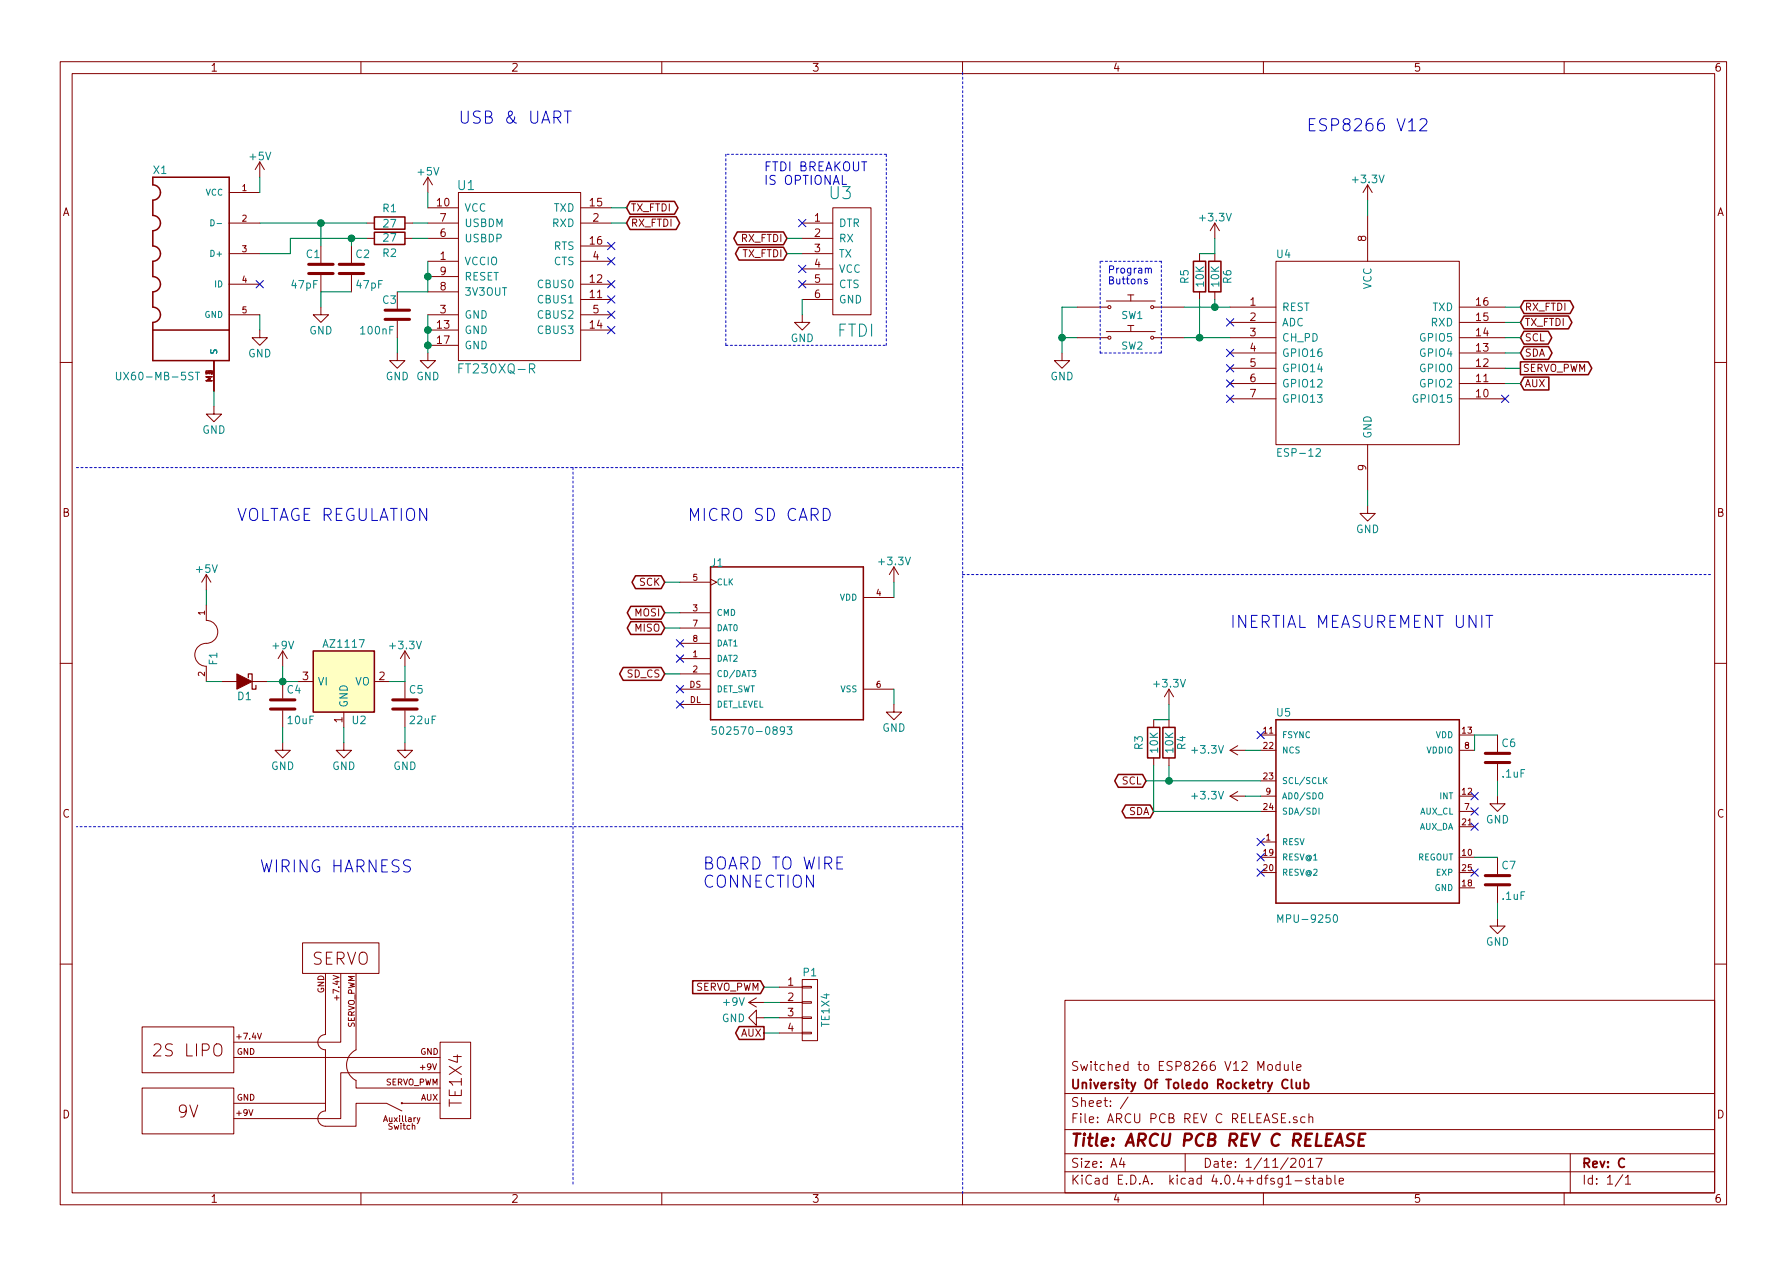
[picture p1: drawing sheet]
<svg xmlns="http://www.w3.org/2000/svg" width="297mm" height="210mm" viewBox="0 0 297 210" stroke-linecap="round" stroke-linejoin="round" font-family="sans-serif">
<g fill="none" stroke="#840000" stroke-width=".17">
<path d="M10 10.3h277v189.9h-277zM12 12.2h273v186.1h-273zM60 10.3v1.9M110 10.3v1.9M160 10.3v1.9M210 10.3v1.9M260 10.3v1.9M38.1 37.1h5.1M38.1 32h5.1M43.2 26.9l-.8 1.3M43.2 26.9v2.6M43.2 26.9l.7 1.3"/>
<path d="M61 39.6h1.2M61 37.1h1.2M67.3 39.6h1.3M67.3 37.1h1.3M71.1 39.6h5.1M71.1 37.1h5.1M71.1 34.5h5.1M71.1 29.5l-.7 1.2M71.1 29.5v2.5M71.1 29.5l.8 1.2M76.2 32h20.3v27.9h-20.3zM96.5 37.1h5.1"/>
<path d="M96.5 34.5h5.1M133.3 39.6h5.1M133.3 37.1h5.1M138.4 34.5h6.4v17.8h-6.4zM201.9 37.1v2.5M201.9 37.1l-.7 1.2M201.9 37.1l.8 1.2M227.3 30.7v2.6M227.3 35.8v7.6M227.3 30.7l-.7 1.3M227.3 30.7l.8 1.3M35.6 59.9v5.1"/>
<path d="M38.1 52.3h5.1M38.1 47.2h5.1M38.1 42.2h5.1M43.2 54.9v1.2h1.2l-1.2 1.3-1.3-1.3h1.3M53.3 51v1.3h1.3l-1.3 1.3-1.2-1.3h1.2M53.3 40.9v2.8M53.3 45.7v2.8M58.4 40.9v2.8M58.4 45.7v2.8M66 58.7v1.2h1.3l-1.3 1.3-1.2-1.3h1.2M66 48.5v2.8M66 53.3v2.8"/>
<path d="M71.1 58.7v1.2h1.3l-1.3 1.3-1.3-1.3h1.3M71.1 43.4h5.1M71.1 52.3h5.1M71.1 48.5h5.1M71.1 46h5.1M71.1 54.9h5.1M71.1 57.4h5.1M96.5 43.4h5.1M96.5 52.3h5.1M96.5 49.8h5.1M96.5 47.2h5.1M96.5 54.9h5.1"/>
<path d="M96.5 40.9h5.1M133.3 52.3v1.3h1.3l-1.3 1.3-1.2-1.3h1.2M133.3 49.8h5.1M133.3 47.2h5.1M133.3 42.2h5.1M133.3 44.7h5.1M176.5 58.7v1.2h1.3l-1.3 1.3-1.2-1.3h1.2M179.1 51h5M179.1 56.1h5M183.9 50h8.1M183.9 55.1h8.1M187.5 49h1"/>
<path d="M187.5 54.1h1M188 49v1M188 54.1v1M191.8 51h5M191.8 56.1h5M199.4 42.2v1.2M199.4 48.5v1.3M201.9 42.2v1.2M201.9 48.5v1.3M204.5 51h7.6M204.5 53.6h7.6M204.5 56.1h7.6"/>
<path d="M204.5 58.7h7.6M212.1 43.4h30.5v30.5h-30.5zM242.6 51h7.6M242.6 53.6h7.6M242.6 56.1h7.6M242.6 58.7h7.6M10 60.2h2M35.6 67.6v1.2h1.2l-1.2 1.3-1.3-1.3h1.3M204.5 61.2h7.6M204.5 63.7h7.6M204.5 66.3h7.6M227.3 73.9v7.6"/>
<path d="M242.6 61.2h7.6M242.6 63.7h7.6M242.6 66.3h7.6M285 60.2h2M34.3 95.5v2.5M34.3 95.5l-.8 1.3M34.3 95.5l.8 1.3M113 96.8h5.1M118.1 96.3l1 .5-1 .5M143.5 99.3h5.1M148.6 94.2l-.8 1.3M148.6 94.2v2.6"/>
<path d="M148.6 94.2l.8 1.3M227.3 84.1v1.2h1.3l-1.3 1.3-1.2-1.3h1.2M10 110.3h2M34.3 100.6v2.5a1.93 1.93 0 0 1 1.9 2.1 1.93 1.93 0 0 1-2.2 1.8 1.91 1.91 0 0 0-1.6 2 1.91 1.91 0 0 0 1.9 1.7v2.6M36.8 113.3h2.6M41.9 113.3h2.5M47 108.2v2.5M47 113.3v2.8M47 118.1v2.8M47 108.2l-.8 1.3M47 108.2l.8 1.3M49.5 113.3h2.6"/>
<path d="M57.1 118.4v2.5M62.2 113.3h2.6M67.3 108.2v2.5M67.3 113.3v2.8M67.3 118.1v2.8M67.3 108.2l-.8 1.3M67.3 108.2l.8 1.3M113 109.5h5.1M113 112h5.1M113 101.8h5.1M113 114.5h5.1M113 104.4h5.1"/>
<path d="M113 106.9h5.1M113 117.1h5.1M143.5 114.5h5.1M148.6 117.1v1.3h1.3l-1.3 1.2-1.3-1.2h1.3M191.8 119.6v1.3M194.3 114.5v2.6M194.3 119.6v1.3M194.3 114.5l-.8 1.3M194.3 114.5l.8 1.3M285 110.3h2M47 123.4v1.3h1.3l-1.3 1.3-1.3-1.3h1.3M57.1 123.4v1.3h1.3l-1.3 1.3-1.2-1.3h1.2"/>
<path d="M67.3 123.4v1.3h1.3l-1.3 1.3-1.3-1.3h1.3M191.8 126v1.2M194.3 126v1.2M204.5 124.7h2.5M204.5 132.3h2.5M204.5 132.3l1.2 .8M204.5 124.7l1.2 .8M205.7 131.6l-1.2 .7M205.7 123.9l-1.2 .8M209.5 139.9h2.6M209.5 134.9h2.6M209.5 124.7h2.6"/>
<path d="M209.5 132.3h2.6M209.5 122.2h2.6M209.5 129.8h2.6M242.6 134.9h2.5M242.6 124.7h2.5M242.6 132.3h2.5M242.6 122.2h2.5M242.6 137.4h2.5M248.9 132.3v1.3h1.3l-1.3 1.3-1.3-1.3h1.3M248.9 122.2v2.8M248.9 127v2.8M50.3 156.7h12.7v5.1h-12.7z"/>
<path d="M209.5 142.5h2.6M209.5 145h2.6M242.6 142.5h2.5M242.6 145h2.5M242.6 147.6h2.5M248.9 152.6v1.3h1.3l-1.3 1.3-1.3-1.3h1.3M248.9 142.5v2.8M248.9 147.3v2.8M10 160.2h2M23.6 170.7h15.3v7.6h-15.3zM38.9 175.8h34.3M54.1 161.8v10.2a1.27 1.27 0 0 0-1.3 1.2 1.27 1.27 0 0 0 1.3 1.3v8.9h-15.2"/>
<path d="M56.6 161.8v11.4h-17.7M59.2 161.8v12.7a2.83 2.83 0 0 0-1.6 2.5 2.83 2.83 0 0 0 1.6 2.6v1.2h14M73.2 173.2h5v12.7h-5zM73.2 178.3h-16.6v7.6h-17.7M124.5 166.6l1.2 .8M124.5 166.6h2.5M125.7 169.2v-1.3l-1.2 1.3 1.2 1.2v-1.2h1.3M125.7 165.9l-1.2 .7M129.5 166.6h3.8M129.5 164.1h3.8M129.5 169.2h3.8M129.5 171.7h3.8"/>
<path d="M133.3 171.6h1.6v.2h-1.6zM133.3 169h1.6v.3h-1.6zM133.3 166.5h1.6v.2h-1.6zM133.3 164h1.6v.2h-1.6zM133.3 162.8h2.6v10.2h-2.6zM177 166.3h108v32h-108zM210.8 177.1l.2-.2a.4 .4 0 0 1 .5 .3v.4a.41 .41 0 0 1-.4 .3 .41 .41 0 0 1-.4-.3zM212.8 177l-.5-.1-.2 .3v.6l.2 .1 .5-.1M212.8 176.4v1.5M213.5 176.9l.1 .9 .3 .1 .2-.1M214.1 176.9v1M214.8 176.4v1.3l.2 .2"/>
<path d="M215.5 177.4l.8-.1-.1-.3-.4-.1-.3 .2 .1 .7h.6M285 160.2h2M23.6 180.8h15.3v7.7h-15.3zM54.1 183.4v1.3a1.27 1.27 0 0 0-1.3 1.2 1.27 1.27 0 0 0 1.3 1.3h5.1v-3.8h5.1l2.5 1.3M60 198.3v1.9M66.8 183.4h6.4M69.8 185.8l-.5 1M110 198.3v1.9M160 198.3v1.9M177 194.8h108M177 191.8h108M177 187.8h108"/>
<path d="M177 181.8h108M186.4 192.5l-.3 1h.9M186.8 193v1M187.5 182.3l-1.3 2M197 191.8v3M210 198.3v1.9M215.3 196.3h1.1M215.6 185.7a.37 .37 0 0 0-.6 .1l.1 .2 .5 .2v.1l-.2 .3-.4-.1M216.1 192.7l.4-.2a.94 .94 0 0 1 0 1.5 .79 .79 0 0 1-.4-1.3zM216.9 185.7l-.4-.1-.3 .3 .1 .6 .2 .1 .4-.1M217.4 193l.4-.5v1.5M217.4 194h.9"/>
<path d="M217.6 185.7l.2-.1 .4 .1v.9M217.6 185.1v1.5M217.6 195.9a.37 .37 0 0 0-.6 .1l.1 .3 .5 .1 .1 .1-.2 .3-.5-.1M218.1 195.8h.6M218.3 195.3v1.3l.4 .2M218.7 192.5h1.1l-.7 1.5M219.2 195.9h.6v.9M219.8 196.2l-.4 .1-.3 .2 .1 .2 .2 .1 .4-.1M220.5 195.9l.5-.1 .3 .3v.4l-.2 .2h-.6M220.5 195.3v1.5M221.9 195.3v1.3l.2 .2M222.6 196.3l.7-.1v-.3l-.5-.1-.2 .2 .1 .7h.6"/>
<path d="M260 198.3v1.9M261 191.8v6.5M269.7 195.2l-1.2 2M270.2 195.8l.4-.5v1.5M270.2 196.8h.8"/>
<circle cx="184.4" cy="51" r=".25"/>
<circle cx="184.4" cy="56.1" r=".25"/>
<circle cx="191.5" cy="51" r=".25"/>
<circle cx="191.5" cy="56.1" r=".25"/>
<circle cx="66.8" cy="183.4" r=".1"/>
</g>
<path d="M225.1 188.5l-.2-.1-.7 .1a.47 .47 0 0 0-.3 .5 .47 .47 0 0 0 .4 .4l.3 .1a.48 .48 0 0 1 .4 .5 .48 .48 0 0 1-.5 .4l-.7-.1M225.9 189.4h.7M226.9 188.4h-.9l-.2 2h.9" fill="none" stroke="#840000" stroke-width=".41"/>
<path d="M214 179.6a.6 .6 0 0 0-.7 0 .6 .6 0 0 0-.2 .7 .58 .58 0 0 0 .3 .6 .58 .58 0 0 0 .6-.1M214.7 179.4v1.3l.2 .2M215.5 179.9v.9l.4 .1 .2-.1M216.1 179.9v1M216.8 179.4v1.5M216.8 180l.4-.1 .3 .3v.4l-.1 .2h-.6" fill="none" stroke="#840000" stroke-width=".3"/>
<g fill="none" stroke="#008484" stroke-width=".17">
<path d="M35.1 36.5a.51 .51 0 0 1 .5 .5 .51 .51 0 0 1-.5 .5zM36.1 37.2h.7M19.4 61.9v1l.2 .2h.2l.3-.2v-1M32.5 61.9h.7M32.8 61.9v1.2M218.8 74.7l.5-.1 .1 .1 .1 .2-.8 .9h.8M125 111.4h.6l-.3 .4 .3 .1v.5l-.1 .1-.5-.1M119 120.8h-.6v.6l.1-.1 .5 .1v.5l-.2 .2-.4-.2M130.8 120.8h.8l-.4 .5 .4 .1v.5l-.2 .2h-.4l-.2-.2M219.3 134.3v1M219.3 131.8h.3l.2 .1 .1 .6-.3 .3-.3-.2-.1-.5zM220.1 129.7l.5 .5"/>
<path d="M220.6 129.2l-.6 .6M212.4 153.3v-1.3l.4 .9 .4-.9v1.3M221.7 152.1l.2-.1a.66 .66 0 0 1 .5 .5 .66 .66 0 0 1-.2 .7l-.2 .1a.71 .71 0 0 1-.3-1.2z"/>
</g>
<g fill="none" stroke="#840000" stroke-width=".25">
<path d="M25.4 29.5h12.7v30.4h-12.7v-6.3a1.27 1.27 0 0 0 1.3-1.3 1.27 1.27 0 0 0-1.3-1.3v-2.5a1.27 1.27 0 0 0 1.3-1.3 1.27 1.27 0 0 0-1.3-1.2v-2.6a1.27 1.27 0 0 0 1.3-1.2 1.27 1.27 0 0 0-1.3-1.3v-2.6a1.27 1.27 0 0 0 1.3-1.2 1.27 1.27 0 0 0-1.3-1.3v-2.5a1.27 1.27 0 0 0 1.3-1.3 1.27 1.27 0 0 0-1.3-1.3zM62.2 38.6h5.1v2h-5.1zM62.2 36.1h5.1v2h-5.1zM104.7 33.5h7.4l.6 1-.6 1.1h-7.4l-.6-1.1zM104.7 36h7.7l.6 1.1-.6 1h-7.7l-.6-1zM122.6 38.6h7.6l.6 1-.6 1.1h-7.6l-.6-1.1zM25.4 54.9h12.7M122.8 41.1h7.4l.6 1.1-.6 1h-7.4l-.5-1zM198.4 43.4h2v5.1h-2zM200.9 43.4h2v5.1h-2zM253.3 57.6h4.1l.6 1.1-.6 1h-4.1l-.6-1zM253.3 55.1h4.1l.5 1-.5 1.1h-4.1l-.6-1.1z"/>
<path d="M253.3 52.5h7.4l.6 1.1-.6 1.1h-7.4l-.6-1.1zM253.3 50h7.7l.6 1-.6 1.1h-7.7l-.6-1.1zM252.7 60.1h11.3l.6 1.1-.6 1.1h-11.3zM253.3 62.7h4.2v2.1h-4.2l-.6-1.1zM105.6 95.7h4.3l.6 1.1-.6 1h-4.3l-.5-1zM118.1 94.2h25.4v25.4h-25.4zM52.1 108.2h10.1v10.2h-10.1zM103.6 110.9h6.3l.6 1.1-.6 1.1h-6.3l-.6-1.1zM104.9 100.8h5l.6 1-.6 1.1h-5l-.6-1.1zM104.9 103.3h5l.6 1.1-.6 1.1h-5l-.6-1.1zM212.1 119.6h30.5v30.5h-30.5zM185.9 128.7h4l.6 1.1-.6 1.1h-4l-.6-1.1z"/>
<path d="M187.1 133.8h4.1l.6 1.1-.6 1h-4.1l-.6-1zM190.8 120.9h2v5.1h-2zM193.3 120.9h2v5.1h-2zM115.1 163h11.3l.6 1.1-.6 1h-11.3zM122.9 170.6h4.1v2.2h-4.1l-.6-1.1z"/>
</g>
<g fill="none" stroke="#840000" stroke-width=".51">
<path d="M51.3 45.5h4.1M51.3 43.9h4.1M56.4 45.5h4.1M56.4 43.9h4.1M64 53.1h4.1M64 51.6h4.1M45 117.9h4M45 116.3h4M65.3 117.9h4M65.3 116.3h4M246.9 126.7h4.1M246.9 125.2h4.1"/>
<path d="M246.9 147.1h4.1M246.9 145.5h4.1"/>
</g>
<g fill="none" stroke="#000084" stroke-width=".17">
<path d="M132.7 36.5l1.3 1.2M134 36.5l-1.3 1.2M42.6 46.6l1.2 1.2M43.8 46.6l-1.2 1.2M101 40.3l1.2 1.2M101 42.8l1.2 1.2M101 46.6l1.2 1.2M101 49.2l1.2 1.2M101 51.7l1.2 1.2M101 54.2l1.2 1.3M102.2 40.3l-1.2 1.2M102.2 42.8l-1.2 1.2"/>
<path d="M102.2 46.6l-1.2 1.2M102.2 49.2l-1.2 1.2M102.2 51.7l-1.2 1.2M102.2 54.2l-1.2 1.3M132.7 44.1l1.3 1.2M132.7 46.6l1.3 1.2M134 44.1l-1.3 1.2M134 46.6l-1.3 1.2M203.9 58.1l1.2 1.2M203.9 53l1.2 1.2M205.1 58.1l-1.2 1.2M205.1 53l-1.2 1.2"/>
<path d="M203.9 65.7l1.2 1.2M203.9 63.1l1.2 1.3M203.9 60.6l1.2 1.2M205.1 65.7l-1.2 1.2M205.1 63.1l-1.2 1.3M205.1 60.6l-1.2 1.2M249.6 65.7l1.2 1.2M250.8 65.7l-1.2 1.2M112.4 106.3l1.2 1.2M112.4 108.9l1.2 1.2M112.4 113.9l1.2 1.3M112.4 116.5l1.2 1.2"/>
<path d="M113.6 106.3l-1.2 1.2M113.6 108.9l-1.2 1.2M113.6 113.9l-1.2 1.3M113.6 116.5l-1.2 1.2M208.9 121.6l1.3 1.2M208.9 139.3l1.3 1.3M210.2 121.6l-1.3 1.2M210.2 139.3l-1.3 1.3M244.5 131.7l1.2 1.2M244.5 134.3l1.2 1.2M244.5 136.8l1.2 1.2M245.7 131.7l-1.2 1.2"/>
<path d="M245.7 134.3l-1.2 1.2M245.7 136.8l-1.2 1.2M208.9 141.9l1.3 1.2M208.9 144.4l1.3 1.2M210.2 141.9l-1.3 1.2M210.2 144.4l-1.3 1.2M244.5 144.4l1.2 1.2M245.7 144.4l-1.2 1.2"/>
</g>
<path d="M93.8 18.5h1.1M94.4 18.5v2M236 19.9l.3-.2 .7 .1a.55 .55 0 0 1 .1 .8l-1.2 1.1h1.3M190.7 46.5a.26 .26 0 0 0-.3-.1 .26 .26 0 0 0-.2 .2l.5 .4-.1 .2-.4-.1M190.9 44.7l.2-.1h.2l.1 .8M136.9 84.5a1.06 1.06 0 0 1 1.1 .7 1.06 1.06 0 0 1-.4 1.2l-.7 .1zM247 102.3h1.1" fill="none" stroke="#0000c2" stroke-width=".17"/>
<path d="M52.1 108.2h10.1v10.2h-10.1z" fill="#ffffc2" stroke="#ffffc2" stroke-width=".17"/>
<path d="M39.4 112l2.5 1.3-2.5 1.2z" fill="#840000" stroke="#840000" stroke-width=".17"/>
<path d="M41.3 112.6v-.6h.6v2.5h.6v-.6" fill="none" stroke="#840000" stroke-width=".2"/>
<g fill="none" stroke="#008400" stroke-width=".17">
<path d="M43.2 37.1h17.8M43.2 29.5v2.5M53.3 37.1v3.8M58.4 39.6v1.3M61 39.6h-12.7v2.6h-5.1M68.6 39.6h2.5M68.6 37.1h2.5M71.1 32v2.5M101.6 37.1h2.5M101.6 34.5h2.5M130.8 39.6h2.5M201.9 39.6v2.6h-2.5"/>
<path d="M227.3 33.3v2.5M43.2 52.3v2.6M58.4 48.5h-5.1v2.5M66 56.1v2.6M71.1 43.4v5.1h-5.1M71.1 52.3v6.4M130.8 42.2h2.5M133.3 49.8v2.5M176.5 56.1h2.6M179.1 51h-2.6v7.7M196.8 56.1h7.7M196.8 51h7.7"/>
<path d="M199.4 49.8v6.3M201.9 49.8v1.2M250.2 58.7h2.5M250.2 56.1h2.5M250.2 51h2.5M250.2 53.6h2.5M35.6 65v2.6M250.2 61.2h2.5M250.2 63.7h2.5M34.3 98v2.6M110.5 96.8h2.5M148.6 96.8v2.5"/>
<path d="M227.3 81.5v2.6M34.3 113.3h2.5M44.4 113.3h5.1M47 110.7v2.6M67.3 110.7v2.6h-2.5M110.5 112h2.5M110.5 104.4h2.5M110.5 101.8h2.5M148.6 114.5v2.6M194.3 117.1v2.5h-2.5M47 120.9v2.5M57.1 120.9v2.5"/>
<path d="M67.3 120.9v2.5M190.5 129.8h19M191.8 127.2v7.7h17.7M194.3 127.2v2.6M207 132.3h2.5M207 124.7h2.5M248.9 122.2h-3.8v2.5M248.9 129.8v2.5M245.1 142.5h3.8M248.9 150.1v2.5M127 164.1h2.5M127 166.6h2.5"/>
<path d="M127 169.2h2.5M127 171.7h2.5"/>
</g>
<g fill="#008400" stroke="#008400" stroke-width=".25">
<circle cx="194.3" cy="129.8" r=".51"/>
<circle cx="71.1" cy="46" r=".51"/>
<circle cx="71.1" cy="54.9" r=".51"/>
<circle cx="71.1" cy="57.4" r=".51"/>
<circle cx="199.4" cy="56.1" r=".51"/>
<circle cx="201.9" cy="51" r=".51"/>
<circle cx="176.5" cy="56.1" r=".51"/>
<circle cx="47" cy="113.3" r=".51"/>
<circle cx="53.3" cy="37.1" r=".51"/>
<circle cx="58.4" cy="39.6" r=".51"/>
</g>
<g fill="none" stroke="#0000c2" stroke-width=".17" stroke-dasharray=".3 .4">
<path d="M120.6 25.6v31.8M147.3 25.6h-26.7M120.6 57.4h26.7M147.3 57.4v-31.8M182.9 43.4v15.3M182.9 58.7h10.1M193 58.7v-15.3M193 43.4h-10.1M12.7 77.7h147.3M95.2 77.7v119.4M160 95.5h124.5M160 137.4h-147.3"/>
<path d="M160 198.4v-186.7"/>
</g>
<g font-size="2.8" fill="#0000c2">
<text x="76.2" y="20.6">USB &amp; UART</text>
<text x="217.2" y="21.8">ESP8266 V12</text>
<text x="137.9" y="33.1">U3</text>
<text x="39.4" y="86.6">VOLTAGE REGULATION</text>
<text x="114.3" y="86.6">MICRO SD CARD</text>
<text x="204.5" y="104.4">INERTIAL MEASUREMENT UNIT</text>
<text x="43.2" y="145">WIRING HARNESS</text>
<text x="116.8" y="144.5">BOARD TO WIRE</text>
<text x="116.8" y="147.6">CONNECTION</text>
</g>
<text font-size="2.8" fill="#008484" x="139.1" y="56">FTDI</text>
<g font-size="2.8" fill="#840000">
<text x="51.8" y="160.4">SERVO</text>
<text x="25.9" y="175.6">2S LIPO</text>
<text x="29.5" y="185.8">9V</text>
<text x="76.8" y="183.8" transform="rotate(-90 76.8 183.8)">TE1X4</text>
<text x="178" y="190.5">Title: ARCU PCB REV C RELEASE</text>
</g>
<g font-size="2.1" fill="#0000c2">
<text x="127" y="28.5">FTDI BREAKOUT</text>
<text x="127" y="30.7">IS OPTIONAL</text>
</g>
<g font-size="2.1" fill="#008484">
<text x="76.1" y="31.6">U1</text>
<text x="76.8" y="62.1">FT230XQ-R</text>
</g>
<g font-size="2.1" fill="#840000">
<text x="178" y="178">Switched to ESP8266 V12 Module</text>
<text x="178" y="184">Sheet: /</text>
<text x="178" y="181">University Of Toledo Rocketry Club</text>
<text x="178" y="186.7">File: ARCU PCB REV C RELEASE.sch</text>
<text x="178" y="196.9">KiCad E.D.A. kicad 4.0.4+dfsg1-stable</text>
<text x="178" y="194.1">Size: A4</text>
<text x="200" y="194.1">Date: 1/11/2017</text>
<text x="263" y="194.1">Rev: C</text>
<text x="263" y="196.9">Id: 1/1</text>
</g>
<g font-size="1.8" fill="#840000">
<text x="35" y="11.9">1</text>
<text x="85" y="11.9">2</text>
<text x="135" y="11.9">3</text>
<text x="185" y="11.9">4</text>
<text x="235" y="11.9">5</text>
<text x="285" y="11.9">6</text>
<text x="10.4" y="35.9">A</text>
<text x="72.7" y="34.3">10</text>
<text x="98.1" y="34.3">15</text>
<text x="285.4" y="35.9">A</text>
<text x="73.2" y="39.4">6</text>
<text x="73.2" y="36.8">7</text>
<text x="98.1" y="40.6">16</text>
<text x="98.6" y="36.8">2</text>
<text x="135.4" y="36.8">1</text>
<text x="135.4" y="39.4">2</text>
<text x="135.4" y="41.9">3</text>
<text x="227.1" y="40.1" transform="rotate(-90 227.1 40.1)">8</text>
<text x="73.2" y="43.2">1</text>
<text x="73.2" y="45.7">9</text>
<text x="98.1" y="47">12</text>
<text x="98.6" y="43.2">4</text>
<text x="135.4" y="44.4">4</text>
<text x="135.4" y="47">5</text>
<text x="73.2" y="52.1">3</text>
<text x="73.2" y="48.3">8</text>
<text x="98.1" y="49.5">11</text>
<text x="98.6" y="52.1">5</text>
<text x="135.4" y="49.5">6</text>
<text x="207.8" y="50.8">1</text>
<text x="207.8" y="53.3">2</text>
<text x="245.4" y="53.3">15</text>
<text x="245.4" y="50.8">16</text>
<text x="72.7" y="54.6">13</text>
<text x="72.7" y="57.1">17</text>
<text x="98.1" y="54.6">14</text>
<text x="207.8" y="55.9">3</text>
<text x="207.8" y="58.4">4</text>
<text x="245.4" y="58.4">13</text>
<text x="245.4" y="55.9">14</text>
<text x="207.8" y="61">5</text>
<text x="207.8" y="63.5">6</text>
<text x="245.4" y="63.5">11</text>
<text x="245.4" y="61">12</text>
<text x="207.8" y="66">7</text>
<text x="245.4" y="66">10</text>
<text x="227.1" y="78.2" transform="rotate(-90 227.1 78.2)">9</text>
<text x="10.4" y="85.9">B</text>
<text x="285.4" y="85.9">B</text>
<text x="50.3" y="113">3</text>
<text x="63" y="113">2</text>
<text x="56.9" y="120.1" transform="rotate(-90 56.9 120.1)">1</text>
<text x="10.4" y="135.9">C</text>
<text x="285.4" y="135.9">C</text>
<text x="131" y="163.8">1</text>
<text x="131" y="166.4">2</text>
<text x="131" y="168.9">3</text>
<text x="131" y="171.4">4</text>
<text x="10.4" y="185.9">D</text>
<text x="285.4" y="185.9">D</text>
<text x="35" y="199.9">1</text>
<text x="85" y="199.9">2</text>
<text x="135" y="199.9">3</text>
<text x="185" y="199.9">4</text>
<text x="235" y="199.9">5</text>
<text x="285" y="199.9">6</text>
</g>
<g font-size="1.8" fill="#008484">
<text x="25.6" y="28.9">X1</text>
<text x="41.6" y="26.6">+5V</text>
<text x="69.5" y="29.2">+5V</text>
<text x="63.7" y="35.2">R1</text>
<text x="77.2" y="35.2">VCC</text>
<text x="92" y="35.2">TXD</text>
<text x="225" y="30.4">+3.3V</text>
<text x="63.8" y="40.2">27</text>
<text x="63.8" y="37.8">27</text>
<text x="77.2" y="40.3">USBDP</text>
<text x="77.2" y="37.7">USBDM</text>
<text x="91.8" y="37.7">RXD</text>
<text x="92" y="41.5">RTS</text>
<text x="139.4" y="37.7">DTR</text>
<text x="139.4" y="40.3">RX</text>
<text x="199.6" y="36.8">+3.3V</text>
<text x="48.5" y="47.9">47pF</text>
<text x="50.9" y="42.9">C1</text>
<text x="59.2" y="42.9">C2</text>
<text x="59.3" y="47.9">47pF</text>
<text x="63.7" y="42.7">R2</text>
<text x="77.2" y="44.1">VCCIO</text>
<text x="77.2" y="46.6">RESET</text>
<text x="89.5" y="47.9">CBUS0</text>
<text x="92" y="44.1">CTS</text>
<text x="139.4" y="42.8">TX</text>
<text x="139.4" y="45.3">VCC</text>
<text x="139.4" y="47.9">CTS</text>
<text x="197.6" y="47.1" transform="rotate(-90 197.6 47.1)">R5</text>
<text x="200.1" y="47.6" transform="rotate(-90 200.1 47.6)">10K</text>
<text x="202.6" y="47.6" transform="rotate(-90 202.6 47.6)">10K</text>
<text x="204.7" y="47.1" transform="rotate(-90 204.7 47.1)">R6</text>
<text x="212.2" y="42.9">U4</text>
<text x="63.6" y="50.5">C3</text>
<text x="77.2" y="53">GND</text>
<text x="77.2" y="49.1">3V3OUT</text>
<text x="89.5" y="53">CBUS2</text>
<text x="89.5" y="50.4">CBUS1</text>
<text x="139.4" y="50.4">GND</text>
<text x="213.1" y="51.7">REST</text>
<text x="228" y="48.2" transform="rotate(-90 228 48.2)">VCC</text>
<text x="238" y="51.7">TXD</text>
<text x="41.2" y="59.4">GND</text>
<text x="51.4" y="55.6">GND</text>
<text x="60.1" y="55.6">100nF</text>
<text x="77.2" y="55.5">GND</text>
<text x="77.2" y="58">GND</text>
<text x="89.5" y="55.5">CBUS3</text>
<text x="131.4" y="56.8">GND</text>
<text x="213.1" y="54.2">ADC</text>
<text x="213.1" y="56.8">CH_PD</text>
<text x="213.1" y="59.3">GPIO16</text>
<text x="236.1" y="59.3">GPIO4</text>
<text x="236.1" y="56.8">GPIO5</text>
<text x="237.8" y="54.2">RXD</text>
<text x="20.4" y="63.2">UX60-MB-5ST</text>
<text x="64.1" y="63.2">GND GND</text>
<text x="174.6" y="63.2">GND</text>
<text x="213.1" y="61.8">GPIO14</text>
<text x="213.1" y="64.4">GPIO12</text>
<text x="236.1" y="64.4">GPIO2</text>
<text x="236.1" y="61.8">GPIO0</text>
<text x="213.1" y="66.9">GPIO13</text>
<text x="235.2" y="66.9">GPIO15</text>
<text x="33.6" y="72.1">GND</text>
<text x="212.9" y="75.9">ESP-12</text>
<text x="228" y="72.9" transform="rotate(-90 228 72.9)">GND</text>
<text x="225.4" y="88.6">GND</text>
<text x="32.7" y="95.2">+5V</text>
<text x="118.2" y="94.2">J1</text>
<text x="146.3" y="93.9">+3.3V</text>
<text x="45.4" y="107.9">+9V</text>
<text x="54" y="107.6">AZ1117</text>
<text x="65" y="107.9">+3.3V</text>
<text x="36.1" y="110.5" transform="rotate(-90 36.1 110.5)">F1</text>
<text x="52.8" y="113.9">VI</text>
<text x="58.9" y="113.9">VO</text>
<text x="39.5" y="116.4">D1</text>
<text x="47.8" y="115.3">C4</text>
<text x="57.8" y="117.6" transform="rotate(-90 57.8 117.6)">GND</text>
<text x="68.1" y="115.3">C5</text>
<text x="192" y="114.2">+3.3V</text>
<text x="212.2" y="119.1">U5</text>
<text x="47.9" y="120.3">10uF</text>
<text x="58.6" y="120.3">U2</text>
<text x="68.2" y="120.3">22uF</text>
<text x="119.8" y="122.1">502570-0893</text>
<text x="146.6" y="121.6">GND</text>
<text x="189.9" y="124.6" transform="rotate(-90 189.9 124.6)">R3</text>
<text x="192.5" y="125.1" transform="rotate(-90 192.5 125.1)">10K</text>
<text x="195" y="125.1" transform="rotate(-90 195 125.1)">10K</text>
<text x="197.1" y="124.6" transform="rotate(-90 197.1 124.6)">R4</text>
<text x="198.3" y="125.2">+3.3V</text>
<text x="249.7" y="124.1">C6</text>
<text x="45" y="128">GND</text>
<text x="55.2" y="128">GND</text>
<text x="65.4" y="128">GND</text>
<text x="249.8" y="129.2">.1uF</text>
<text x="198.3" y="132.9">+3.3V</text>
<text x="247" y="136.8">GND</text>
<text x="249.7" y="144.5">C7</text>
<text x="249.8" y="149.5">.1uF</text>
<text x="213.1" y="153.4">MPU-9250</text>
<text x="247" y="157.2">GND</text>
<text x="120.3" y="167.2">+9V</text>
<text x="133.6" y="162.2">P1</text>
<text x="120" y="169.9">GND</text>
<text x="137.9" y="170.6" transform="rotate(-90 137.9 170.6)">TE1X4</text>
</g>
<g font-size="1.7" fill="#840000">
<text x="104.9" y="35.1">TX_FTDI</text>
<text x="104.9" y="37.7">RX_FTDI</text>
<text x="123.1" y="40.2">RX_FTDI</text>
<text x="123.3" y="42.7">TX_FTDI</text>
<text x="253.5" y="51.6">RX_FTDI</text>
<text x="253.5" y="59.3">SDA</text>
<text x="253.5" y="56.7">SCL</text>
<text x="253.5" y="54.2">TX_FTDI</text>
<text x="253.1" y="61.8">SERVO_PWM</text>
<text x="253.5" y="64.3">AUX</text>
<text x="106.2" y="97.4">SCK</text>
<text x="105.5" y="102.4">MOSI</text>
<text x="105.5" y="105">MISO</text>
<text x="104.2" y="112.6">SD_CS</text>
<text x="186.4" y="130.4">SCL</text>
<text x="187.5" y="135.5">SDA</text>
<text x="115.4" y="164.7">SERVO_PWM</text>
<text x="123.1" y="172.3">AUX</text>
</g>
<g font-size="1.7" fill="#0000c2">
<text x="184.1" y="45.4">Program</text>
<text x="184.1" y="47.2">Buttons</text>
</g>
<g font-size="1.7" fill="#008484">
<text x="186.4" y="53">SW1</text>
<text x="186.4" y="58.1">SW2</text>
</g>
<g font-size="1.4" fill="#008484">
<text x="34.1" y="32.5">VCC</text>
<text x="35.2" y="42.7">D+</text>
<text x="35.7" y="47.7">ID</text>
<text x="33.9" y="52.8">GND</text>
<text x="36.1" y="58.9" transform="rotate(-90 36.1 58.9)">S</text>
<text x="119.1" y="97.3">CLK</text>
<text x="139.5" y="99.8">VDD</text>
<text x="119.1" y="102.4">CMD</text>
<text x="119.1" y="104.9">DAT0</text>
<text x="119.1" y="107.4">DAT1</text>
<text x="119.1" y="110">DAT2</text>
<text x="119.1" y="112.5">CD/DAT3</text>
<text x="119.1" y="117.6">DET_LEVEL</text>
<text x="119.1" y="115.1">DET_SWT</text>
<text x="139.7" y="115.1">VSS</text>
<text x="213.1" y="122.7">FSYNC</text>
<text x="213.1" y="125.2">NCS</text>
<text x="237.1" y="125.2">VDDIO</text>
<text x="238.6" y="122.7">VDD</text>
<text x="213.1" y="130.3">SCL/SCLK</text>
<text x="213.1" y="132.8">AD0/SDO</text>
<text x="213.1" y="135.4">SDA/SDI</text>
<text x="235.7" y="137.9">AUX_DA</text>
<text x="235.9" y="135.4">AUX_CL</text>
<text x="239.3" y="132.8">INT</text>
<text x="213.1" y="140.5">RESV</text>
<text x="213.1" y="143">RESV@1</text>
<text x="235.5" y="143">REGOUT</text>
<text x="213.1" y="145.5">RESV@2</text>
<text x="238.4" y="148.1">GND</text>
<text x="238.7" y="145.5">EXP</text>
</g>
<g font-size="1.4" fill="#840000">
<text x="40.3" y="31.7">1</text>
<text x="40.3" y="36.8">2</text>
<text x="40.3" y="41.9">3</text>
<text x="40.3" y="47">4</text>
<text x="40.3" y="52.1">5</text>
<text x="35.3" y="63.4" transform="rotate(-90 35.3 63.4)">M1</text>
<text x="35.3" y="62.3" transform="rotate(-90 35.3 62.3)">2</text>
<text x="115.2" y="101.6">3</text>
<text x="115.2" y="96.5">5</text>
<text x="145.7" y="99.1">4</text>
<text x="34" y="102.2" transform="rotate(-90 34 102.2)">1</text>
<text x="115.2" y="104.1">7</text>
<text x="115.2" y="106.7">8</text>
<text x="34" y="112.4" transform="rotate(-90 34 112.4)">2</text>
<text x="115.2" y="109.2">1</text>
<text x="115.2" y="111.8">2</text>
<text x="114.6" y="114.3">DS</text>
<text x="114.6" y="116.8">DL</text>
<text x="145.7" y="114.3">6</text>
<text x="210" y="121.9">11</text>
<text x="210" y="124.5">22</text>
<text x="243.1" y="121.9">13</text>
<text x="243.5" y="124.5">8</text>
<text x="210" y="129.5">23</text>
<text x="210" y="134.6">24</text>
<text x="210.4" y="132.1">9</text>
<text x="243.1" y="137.2">21</text>
<text x="243.1" y="132.1">12</text>
<text x="243.5" y="134.6">7</text>
<text x="210" y="142.2">19</text>
<text x="210.4" y="139.7">1</text>
<text x="243.1" y="142.2">10</text>
<text x="210" y="144.8">20</text>
<text x="243.1" y="144.8">25</text>
<text x="243.1" y="147.3">18</text>
<text x="53.9" y="165.1" transform="rotate(-90 53.9 165.1)">GND</text>
<text x="56.4" y="166.1" transform="rotate(-90 56.4 166.1)">+7.4V</text>
<text x="39.5" y="172.8">+7.4V</text>
<text x="59" y="170.9" transform="rotate(-90 59 170.9)">SERVO_PWM</text>
<text x="39.3" y="175.3">GND</text>
<text x="69.8" y="175.3">GND</text>
<text x="69.9" y="177.8">+9V</text>
<text x="39.3" y="182.9">GND</text>
<text x="39.4" y="185.5">+9V</text>
<text x="64.1" y="180.4">SERVO_PWM</text>
<text x="69.9" y="182.9">AUX</text>
<text x="63.9" y="186.5">Auxillary</text>
<text x="64.6" y="187.8">Switch</text>
</g>
</svg>
